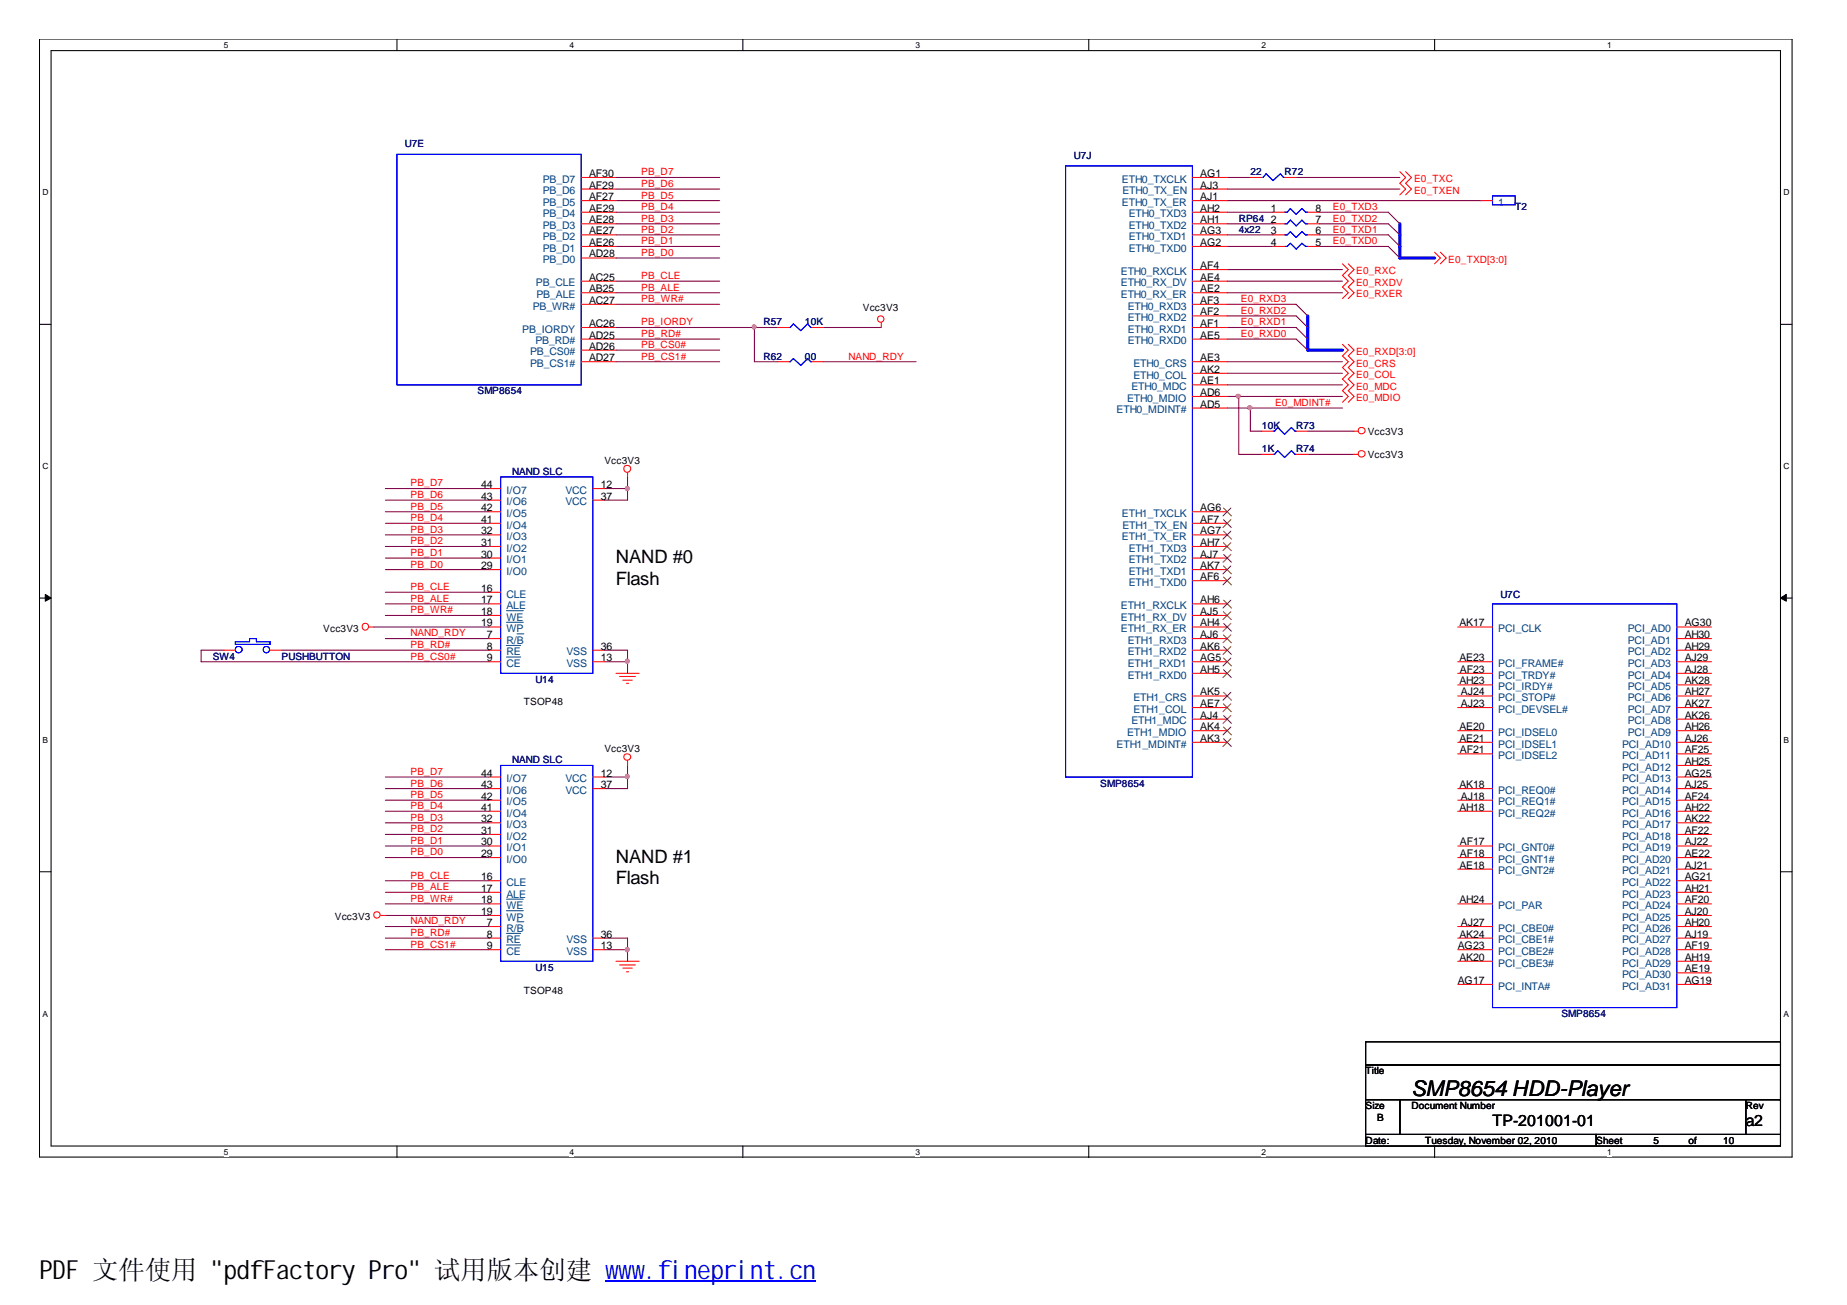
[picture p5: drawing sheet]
<svg xmlns="http://www.w3.org/2000/svg" width="297mm" height="210mm" viewBox="0 0 297 210" stroke-linecap="round" stroke-linejoin="round" font-family="sans-serif">
<path d="M6.3 6.3h281.9v179.8h-281.9zM8.2 8.1h278.1v176.2h-278.1z" fill="none" stroke="#000" stroke-width=".17"/>
<g fill="#fff">
<path d="M36 6.4h.7v1.6h-.7z"/>
<path d="M36 184.5h.7v1.5h-.7z"/>
</g>
<path d="M63.8 6.3v1.8M63.8 184.3v1.9" fill="none" stroke="#000" stroke-width=".17"/>
<g fill="#fff">
<path d="M91.6 6.4h.8v1.6h-.8z"/>
<path d="M91.6 184.5h.8v1.5h-.8z"/>
</g>
<path d="M119.5 6.3v1.8M119.5 184.3v1.9" fill="none" stroke="#000" stroke-width=".17"/>
<g fill="#fff">
<path d="M147.2 6.4h.8v1.6h-.8z"/>
<path d="M147.2 184.5h.8v1.5h-.8z"/>
</g>
<path d="M175.1 6.3v1.8M175.1 184.3v1.9" fill="none" stroke="#000" stroke-width=".17"/>
<g fill="#fff">
<path d="M202.9 6.4h.7v1.6h-.7z"/>
<path d="M202.9 184.5h.7v1.5h-.7z"/>
</g>
<path d="M230.7 6.3v1.8M230.7 184.3v1.9" fill="none" stroke="#000" stroke-width=".17"/>
<g fill="#fff">
<path d="M258.5 6.4h.7v1.6h-.7z"/>
<path d="M258.5 184.5h.7v1.5h-.7z"/>
<path d="M6.9 30.2h1v1.5h-1z"/>
<path d="M286.9 30.2h1v1.5h-1z"/>
<path d="M6.9 74.2h1v1.5h-1z"/>
<path d="M286.9 74.2h1v1.5h-1z"/>
</g>
<path d="M6.3 52.2h1.9M286.3 52.2h1.9" fill="none" stroke="#000" stroke-width=".17"/>
<g fill="#fff">
<path d="M6.9 118.2h.9v1.5h-.9z"/>
<path d="M286.9 118.2h.9v1.5h-.9z"/>
</g>
<path d="M6.3 96.2h1.9M286.3 96.2h1.9" fill="none" stroke="#000" stroke-width=".17"/>
<g fill="#000" stroke="#000" stroke-width=".16">
<path d="M7.3 95.6l.9 .6-.9 .5z" fill-rule="evenodd"/>
<path d="M286.3 96.2l1-.6v1.1z" fill-rule="evenodd"/>
</g>
<g fill="#fff">
<path d="M6.9 162.2h.9v1.6h-.9z"/>
<path d="M286.9 162.2h.9v1.6h-.9z"/>
</g>
<path d="M6.3 140.2h1.9M286.3 140.2h1.9M219.6 167.6h66.7v3.7h-66.7zM219.6 171.3h66.7v5.6h-66.7zM219.6 176.9h5.5v5.6h-5.5zM225.1 176.9h55.7v5.6h-55.7zM280.8 176.9h5.5v5.6h-5.5zM219.6 182.5h37.1v1.8h-37.1zM256.7 182.5h29.6v1.8h-29.6z" fill="none" stroke="#000" stroke-width=".17"/>
<g fill="none" stroke="#800040" stroke-width=".17">
<path d="M99.1 39.6h16.6M99.1 32.3h16.6M99.1 30.4h16.6M99.1 37.8h16.6M99.1 34.1h16.6M99.1 28.5h16.6M99.1 36h16.6M197.4 39.6h7.3M197.4 32.3h40.8M197.4 30.4h27.7M197.4 37.8h7.3M197.4 34.1h7.3"/>
<path d="M197.4 28.5h3.7M197.4 36h7.3M208.4 28.5h16.7M212.2 39.6h11.1l1.8 1.9M212.2 37.8h11.1l1.8 1.8M212.2 34.1h11.1l1.8 1.9M212.2 36h11.1l1.8 1.8M99.1 41.5h16.6M99.1 52.7h26M99.1 47.1h16.6M99.1 49h16.6M99.1 45.2h16.6"/>
<path d="M99.1 54.5h16.6M99.1 56.3h16.6M99.1 58.2h16.6M121.3 52.7v5.5h3.8M132.4 52.7h9.3M132.4 58.2h14.9M197.4 52.7h11l1.9 1.8M197.4 47.1h18.5M197.4 49h11l1.9 1.8M197.4 45.2h18.5M197.4 54.5h11l1.9 1.8M197.4 58.2h18.5"/>
<path d="M197.4 43.4h18.5M197.4 50.8h11l1.9 1.9M62 78.6h16.7M97.2 78.6h3.7M100.9 76.7v3.7h-3.7M197.4 65.6h18.5M197.4 63.8h18.5M197.4 61.9h18.5M197.4 60h18.5M199.2 63.8v9.3h3.7M201.1 65.6v3.8h1.8M210.3 69.4h7.5"/>
<path d="M210.3 73.1h7.5M62 80.4h16.7M62 91.6h16.7M62 89.8h16.7M62 87.9h16.7M62 86h16.7M62 84.2h16.7M62 82.3h16.7M62 95.3h16.7M62 97.1h16.7M62 99h16.7M36.1 104.6h-3.8v1.8h46.4"/>
<path d="M45.3 104.6h33.4M60.1 100.9h18.6M62 102.7h16.7M97.2 104.6h3.7v3.7M97.2 106.4h3.7M62 137.9h16.7M62 125h16.7M62 130.5h16.7M62 126.8h16.7M62 136.1h16.7M62 132.3h16.7M62 134.2h16.7"/>
<path d="M62 128.7h16.7M97.2 125h3.7M100.9 123.1v3.7h-3.7M62 150.9h16.7M62 149h16.7M62 145.4h16.7M62 143.5h16.7M62 147.2h16.7M62 152.8h16.7M62 141.7h16.7M97.2 150.9h3.7v3.7M97.2 152.8h3.7"/>
</g>
<g fill="#f0f" stroke="#f0f" stroke-width=".17">
<circle cx="100.8" cy="124.9" r=".33"/>
<circle cx="100.8" cy="152.7" r=".33"/>
<circle cx="100.8" cy="78.6" r=".33"/>
<circle cx="100.8" cy="106.3" r=".33"/>
<circle cx="201" cy="65.6" r=".33"/>
<circle cx="199.1" cy="63.7" r=".33"/>
<circle cx="121.2" cy="52.6" r=".33"/>
</g>
<path d="M225.1 36v5.5h5.6M210.3 50.8v5.5h5.6" fill="none" stroke="#00f" stroke-width=".51"/>
<g fill="none" stroke="#f00" stroke-width=".17">
<path d="M93.5 34.1h5.6M93.5 36h5.6M93.5 37.8h5.6M93.5 39.6h5.6M93.5 32.3h5.6M93.5 28.5h5.6M93.5 30.4h5.6M191.8 34.1h5.6M191.8 36h5.6M191.8 37.8h5.6M191.8 39.6h5.6M191.8 32.3h5.6"/>
<path d="M191.8 28.5h5.6M191.8 30.4h5.6M201.1 28.5h1.8M204.7 34.1h1.9M204.7 36h1.9M204.7 37.8h1.9M204.7 39.6h1.9M206.6 28.5h1.8M210.3 34.1h1.9M210.3 36h1.9M210.3 37.8h1.9M210.3 39.6h1.9"/>
<path d="M225.1 27.6l1 .9-1 1 1 .9-1 .9M226.1 27.6l.9 .9-.9 1 .9 .9-.9 .9M238.2 32.3h1.8M93.5 58.2h5.6M93.5 52.7h5.6M93.5 47.1h5.6M93.5 45.2h5.6M93.5 56.3h5.6M93.5 41.5h5.6M93.5 54.5h5.6M93.5 49h5.6M125.1 58.2h1.8"/>
<path d="M125.1 52.7h1.8M130.6 58.2h1.8M130.6 52.7h1.8M141.7 51.9v.8M191.8 58.2h5.6M191.8 52.7h5.6M191.8 47.1h5.6M191.8 45.2h5.6M191.8 54.5h5.6M191.8 49h5.6M191.8 43.4h5.6M191.8 50.8h5.6"/>
<path d="M215.9 55.4l.9 .9-.9 .9 .9 1-.9 .9 .9 .9-.9 1 .9 .9-.9 .9 .9 1-.9 .9M215.9 42.4l.9 1-.9 .9 .9 .9-.9 1 .9 .9-.9 .9M216.8 55.4l1 .9-1 .9 1 1-1 .9 1 .9-1 1 1 .9-1 .9 1 1-1 .9M216.8 42.4l1 1-1 .9 1 .9-1 1 1 .9-1 .9M230.7 40.6l.9 .9-.9 .9M231.6 40.6l1 .9-1 .9M78.7 78.6h1.8M95.3 78.6h1.9M100.9 76v.7M191.8 60h5.6M191.8 61.9h5.6M191.8 63.8h5.6"/>
<path d="M191.8 65.6h5.6M202.9 73.1h1.8M202.9 69.4h1.8M208.4 73.1h1.9M208.4 69.4h1.9M217.8 73.1h.6M217.8 69.4h.6M78.7 82.3h1.8M78.7 84.2h1.8M78.7 86h1.8M78.7 87.9h1.8M78.7 89.8h1.8"/>
<path d="M78.7 91.6h1.8M78.7 97.1h1.8M78.7 99h1.8M78.7 95.3h1.8M78.7 80.4h1.8M95.3 80.4h1.9M191.8 82.3h5.6M191.8 84.2h5.6M191.8 86h5.6M191.8 87.9h5.6M191.8 89.8h5.6M191.8 91.6h5.6"/>
<path d="M191.8 93.4h5.6M191.8 97.1h5.6M191.8 99h5.6M36.1 104.6h1.7M43.4 104.6h1.9M59.4 100.9h.7M78.7 100.9h1.8M78.7 102.7h1.8M78.7 104.6h1.8M78.7 106.4h1.8M95.3 104.6h1.9M95.3 106.4h1.9"/>
<path d="M99.1 108.3h3.7M99.7 108.8h2.5M100.2 109.4h1.5M100.8 109.9h.3M191.8 108.3h5.6M191.8 100.9h5.6M191.8 102.7h5.6M191.8 104.6h5.6M191.8 106.4h5.6M191.8 111.9h5.6M191.8 113.8h5.6M191.8 115.7h5.6"/>
<path d="M191.8 117.5h5.6M191.8 119.4h5.6M234.4 108.3h5.6M234.4 100.9h5.6M234.4 106.4h5.6M234.4 110.2h5.6M234.4 111.9h5.6M234.4 113.8h5.6M234.4 117.5h5.6M234.4 119.4h5.6M269.7 108.3h5.6M269.7 100.9h5.6"/>
<path d="M269.7 102.7h5.6M269.7 104.6h5.6M269.7 106.4h5.6M269.7 110.2h5.6M269.7 111.9h5.6M269.7 113.8h5.6M269.7 115.7h5.6M269.7 117.5h5.6M269.7 119.4h5.6M78.7 125h1.8M78.7 137.9h1.8M78.7 136.1h1.8"/>
<path d="M78.7 134.2h1.8M78.7 132.3h1.8M78.7 130.5h1.8M78.7 128.7h1.8M78.7 126.8h1.8M95.3 125h1.9M95.3 126.8h1.9M100.9 122.4v.7M234.4 137.9h5.6M234.4 136.1h5.6M234.4 130.5h5.6M234.4 128.7h5.6"/>
<path d="M234.4 126.8h5.6M234.4 121.3h5.6M234.4 139.8h5.6M269.7 125h5.6M269.7 137.9h5.6M269.7 136.1h5.6M269.7 134.2h5.6M269.7 132.3h5.6M269.7 130.5h5.6M269.7 128.7h5.6M269.7 126.8h5.6M269.7 121.3h5.6"/>
<path d="M269.7 123.1h5.6M269.7 139.8h5.6M61.2 147.2h.8M78.7 147.2h1.8M78.7 149h1.8M78.7 150.9h1.8M78.7 152.8h1.8M78.7 141.7h1.8M78.7 143.5h1.8M78.7 145.4h1.8M95.3 150.9h1.9M95.3 152.8h1.9"/>
<path d="M99.1 154.6h3.7M99.7 155.2h2.5M100.2 155.7h1.5M100.8 156.3h.3M234.4 154.6h5.6M234.4 149h5.6M234.4 150.9h5.6M234.4 152.8h5.6M234.4 145.4h5.6M234.4 158.3h5.6M269.7 154.6h5.6M269.7 147.2h5.6"/>
<path d="M269.7 149h5.6M269.7 150.9h5.6M269.7 152.8h5.6M269.7 141.7h5.6M269.7 143.5h5.6M269.7 145.4h5.6M269.7 156.5h5.6M269.7 158.3h5.6"/>
<circle cx="141.6" cy="51.3" r=".52"/>
<circle cx="100.9" cy="75.4" r=".57"/>
<circle cx="219" cy="73" r=".55"/>
<circle cx="219" cy="69.3" r=".55"/>
<circle cx="58.7" cy="100.8" r=".54"/>
<circle cx="100.9" cy="121.8" r=".55"/>
<circle cx="60.6" cy="147.2" r=".52"/>
</g>
<g fill="none" stroke="#00f" stroke-width=".17">
<path d="M63.8 24.8h29.7v37.1h-29.7zM171.4 26.7h20.4v98.3h-20.4zM202.9 28.5h.2l.5-.5 1.1 1.1 1.2-1.1 .5 .5h.2M206.6 34.1h.4l.5-.6 .9 1 1-1 .6 .6h.3M206.6 36h.4l.5-.6 .9 .9 1-.9 .6 .6h.3M206.6 37.8h.4l.5-.5 .9 .9 1-.9 .6 .5h.3M206.6 39.6h.4l.5-.5 .9 1 1-1 .6 .5h.3M240 31.5h3.7v1.4h-3.7zM126.9 58.2h.2l.5-.5 1.2 1.1 1.1-1.1 .5 .5h.2M126.9 52.7h.2l.5-.6 1.2 1.1 1.1-1.1 .5 .6h.2M80.5 76.7h14.8v31.6h-14.8zM204.7 73.1h.3l.5-.6 1.1 1.1 1.1-1.1 .6 .6h.1"/>
<path d="M204.7 69.4h.3l.5-.6 1.1 1.1 1.1-1.1 .6 .6h.1M240 97.1h29.7v65h-29.7zM37.8 103.2h2.3v-.5h1.1v.5h2.2v.4h-5.6zM80.5 123.1h14.8v31.5h-14.8zM97.4 206.1h33.8"/>
<circle cx="38.4" cy="104.5" r=".55"/>
<circle cx="42.8" cy="104.5" r=".52"/>
</g>
<path d="M81.4 98.2h2.8M81.4 103.8h2.3M81.4 105.7h2.3M81.4 100.1h2.8M83.1 102h1.1M81.4 150.1h2.3M81.4 152h2.3M81.4 144.6h2.8M81.4 146.5h2.8M83.1 148.3h1.1" fill="none" stroke="#004080" stroke-width=".16"/>
<g fill="none" stroke="#804000" stroke-width=".16">
<path d="M196.8 81.7l1.2 1.3M196.8 83.6l1.2 1.3M196.8 85.4l1.2 1.3M196.8 87.3l1.2 1.3M196.8 89.2l1.2 1.2M196.8 91l1.2 1.3M196.8 92.8l1.2 1.3M196.8 96.5l1.2 1.3M196.8 98.4l1.2 1.3M198 81.7l-1.3 1.3M198 83.6l-1.3 1.3M198 85.4l-1.3 1.3"/>
<path d="M198 87.3l-1.3 1.3M198 89.2l-1.3 1.2M198 91l-1.3 1.3M198 92.8l-1.3 1.3M198 96.5l-1.3 1.3M198 98.4l-1.3 1.3M196.8 100.3l1.2 1.2M196.8 102.1l1.2 1.3M196.8 104l1.2 1.3M196.8 105.8l1.2 1.3M196.8 107.7l1.2 1.3M196.8 111.4l1.2 1.2"/>
<path d="M196.8 113.2l1.2 1.3M196.8 115.1l1.2 1.2M196.8 116.9l1.2 1.3M196.8 118.8l1.2 1.3M198 100.3l-1.3 1.2M198 102.1l-1.3 1.3M198 104l-1.3 1.3M198 105.8l-1.3 1.3M198 107.7l-1.3 1.3M198 111.4l-1.3 1.2M198 113.2l-1.3 1.3M198 115.1l-1.3 1.2"/>
<path d="M198 116.9l-1.3 1.3M198 118.8l-1.3 1.3"/>
</g>
<text font-size="4.2" x="6.3" y="205.7">PDF 文件使用 &quot;pdfFactory Pro&quot; 试用版本创建 www.fineprint.cn</text>
<text font-size="3.5" x="227" y="176.3">SMP8654 HDD-Player</text>
<g font-size="3">
<text x="99.1" y="90.6">NAND #0</text>
<text x="99.1" y="94.1">Flash</text>
<text x="99.1" y="138.8">NAND #1</text>
<text x="99.1" y="142.3">Flash</text>
</g>
<g font-size="2.5">
<text x="240" y="181.1">TP-201001-01</text>
<text x="280.8" y="181.1">a2</text>
</g>
<g font-size="1.7" fill="#004080">
<text x="87.3" y="29.4">PB_D7</text>
<text x="180.4" y="29.4">ETH0_TXCLK</text>
<text x="87.3" y="35">PB_D4</text>
<text x="87.3" y="33.1">PB_D5</text>
<text x="87.3" y="31.3">PB_D6</text>
<text x="180.4" y="33.1">ETH0_TX_ER</text>
<text x="180.5" y="31.3">ETH0_TX_EN</text>
<text x="181.5" y="35">ETH0_TXD3</text>
<text x="241" y="33.1">1</text>
<text x="87.3" y="40.5">PB_D1</text>
<text x="87.3" y="38.6">PB_D2</text>
<text x="87.3" y="36.8">PB_D3</text>
<text x="181.5" y="36.8">ETH0_TXD2</text>
<text x="181.5" y="38.6">ETH0_TXD1</text>
<text x="181.5" y="40.5">ETH0_TXD0</text>
<text x="86.2" y="46.1">PB_CLE</text>
<text x="86.3" y="47.9">PB_ALE</text>
<text x="87.3" y="42.3">PB_D0</text>
<text x="180.3" y="44.2">ETH0_RXCLK</text>
<text x="180.3" y="46.1">ETH0_RX_DV</text>
<text x="180.3" y="47.9">ETH0_RX_ER</text>
<text x="84" y="53.5">PB_IORDY</text>
<text x="85.7" y="49.8">PB_WR#</text>
<text x="181.4" y="49.8">ETH0_RXD3</text>
<text x="181.4" y="51.7">ETH0_RXD2</text>
<text x="181.4" y="53.5">ETH0_RXD1</text>
<text x="85.3" y="57.2">PB_CS0#</text>
<text x="85.3" y="59">PB_CS1#</text>
<text x="86.1" y="55.4">PB_RD#</text>
<text x="181.4" y="55.4">ETH0_RXD0</text>
<text x="182.3" y="59">ETH0_CRS</text>
<text x="181.3" y="64.6">ETH0_MDIO</text>
<text x="181.9" y="62.8">ETH0_MDC</text>
<text x="182.3" y="60.9">ETH0_COL</text>
<text x="179.6" y="66.5">ETH0_MDINT#</text>
<text x="81.4" y="83.2">I/O5</text>
<text x="81.4" y="81.3">I/O6</text>
<text x="81.4" y="79.4">I/O7</text>
<text x="90.9" y="79.4">VCC</text>
<text x="90.9" y="81.3">VCC</text>
<text x="180.4" y="83.2">ETH1_TXCLK</text>
<text x="81.4" y="88.7">I/O2</text>
<text x="81.4" y="86.9">I/O3</text>
<text x="81.4" y="85">I/O4</text>
<text x="180.4" y="86.9">ETH1_TX_ER</text>
<text x="180.5" y="85">ETH1_TX_EN</text>
<text x="181.5" y="88.7">ETH1_TXD3</text>
<text x="81.4" y="92.5">I/O0</text>
<text x="81.4" y="90.6">I/O1</text>
<text x="181.5" y="90.6">ETH1_TXD2</text>
<text x="181.5" y="92.5">ETH1_TXD1</text>
<text x="181.5" y="94.2">ETH1_TXD0</text>
<text x="81.4" y="96.1">CLE</text>
<text x="81.4" y="98">ALE</text>
<text x="81.4" y="99.8">WE</text>
<text x="81.4" y="101.7">WP</text>
<text x="180.3" y="98">ETH1_RXCLK</text>
<text x="180.3" y="99.8">ETH1_RX_DV</text>
<text x="180.3" y="101.7">ETH1_RX_ER</text>
<text x="241" y="101.7">PCI_CLK</text>
<text x="261.8" y="101.7">PCI_AD0</text>
<text x="81.4" y="103.6">R/B</text>
<text x="81.4" y="105.4">RE</text>
<text x="81.4" y="107.3">CE</text>
<text x="91.1" y="107.3">VSS</text>
<text x="91.1" y="105.4">VSS</text>
<text x="181.4" y="103.6">ETH1_RXD3</text>
<text x="181.4" y="105.4">ETH1_RXD2</text>
<text x="181.4" y="107.3">ETH1_RXD1</text>
<text x="241" y="107.3">PCI_FRAME#</text>
<text x="261.8" y="103.6">PCI_AD1</text>
<text x="261.8" y="105.4">PCI_AD2</text>
<text x="261.8" y="107.3">PCI_AD3</text>
<text x="181.4" y="109.1">ETH1_RXD0</text>
<text x="182.3" y="112.8">ETH1_CRS</text>
<text x="241" y="109.1">PCI_TRDY#</text>
<text x="241" y="111">PCI_IRDY#</text>
<text x="241" y="112.8">PCI_STOP#</text>
<text x="261.8" y="109.1">PCI_AD4</text>
<text x="261.8" y="111">PCI_AD5</text>
<text x="261.8" y="112.8">PCI_AD6</text>
<text x="181.3" y="118.4">ETH1_MDIO</text>
<text x="181.9" y="116.5">ETH1_MDC</text>
<text x="182.3" y="114.7">ETH1_COL</text>
<text x="241" y="114.7">PCI_DEVSEL#</text>
<text x="241" y="118.4">PCI_IDSEL0</text>
<text x="261.8" y="114.7">PCI_AD7</text>
<text x="261.8" y="116.5">PCI_AD8</text>
<text x="261.8" y="118.4">PCI_AD9</text>
<text x="81.4" y="125.8">I/O7</text>
<text x="90.9" y="125.8">VCC</text>
<text x="179.6" y="120.2">ETH1_MDINT#</text>
<text x="241" y="120.2">PCI_IDSEL1</text>
<text x="241" y="122.1">PCI_IDSEL2</text>
<text x="260.9" y="120.2">PCI_AD10</text>
<text x="260.9" y="122.1">PCI_AD11</text>
<text x="260.9" y="124">PCI_AD12</text>
<text x="260.9" y="125.8">PCI_AD13</text>
<text x="81.4" y="131.3">I/O4</text>
<text x="81.4" y="129.6">I/O5</text>
<text x="81.4" y="127.7">I/O6</text>
<text x="90.9" y="127.7">VCC</text>
<text x="241" y="127.7">PCI_REQ0#</text>
<text x="241" y="129.6">PCI_REQ1#</text>
<text x="241" y="131.3">PCI_REQ2#</text>
<text x="260.9" y="127.7">PCI_AD14</text>
<text x="260.9" y="129.6">PCI_AD15</text>
<text x="260.9" y="131.3">PCI_AD16</text>
<text x="81.4" y="136.9">I/O1</text>
<text x="81.4" y="135.1">I/O2</text>
<text x="81.4" y="133.2">I/O3</text>
<text x="241" y="136.9">PCI_GNT0#</text>
<text x="260.9" y="133.2">PCI_AD17</text>
<text x="260.9" y="135.1">PCI_AD18</text>
<text x="260.9" y="136.9">PCI_AD19</text>
<text x="81.4" y="142.5">CLE</text>
<text x="81.4" y="138.8">I/O0</text>
<text x="241" y="138.8">PCI_GNT1#</text>
<text x="241" y="140.6">PCI_GNT2#</text>
<text x="260.9" y="138.8">PCI_AD20</text>
<text x="260.9" y="140.6">PCI_AD21</text>
<text x="260.9" y="142.5">PCI_AD22</text>
<text x="81.4" y="149.9">R/B</text>
<text x="81.4" y="144.4">ALE</text>
<text x="81.4" y="146.2">WE</text>
<text x="81.4" y="148.1">WP</text>
<text x="241" y="149.9">PCI_CBE0#</text>
<text x="241" y="146.2">PCI_PAR</text>
<text x="260.9" y="144.4">PCI_AD23</text>
<text x="260.9" y="146.2">PCI_AD24</text>
<text x="260.9" y="148.1">PCI_AD25</text>
<text x="260.9" y="149.9">PCI_AD26</text>
<text x="81.4" y="151.7">RE</text>
<text x="81.4" y="153.6">CE</text>
<text x="91.1" y="153.6">VSS</text>
<text x="91.1" y="151.7">VSS</text>
<text x="241" y="151.7">PCI_CBE1#</text>
<text x="241" y="153.6">PCI_CBE2#</text>
<text x="241" y="155.5">PCI_CBE3#</text>
<text x="260.9" y="151.7">PCI_AD27</text>
<text x="260.9" y="153.6">PCI_AD28</text>
<text x="260.9" y="155.5">PCI_AD29</text>
<text x="241" y="159.2">PCI_INTA#</text>
<text x="260.9" y="157.3">PCI_AD30</text>
<text x="260.9" y="159.2">PCI_AD31</text>
</g>
<g font-size="1.7">
<text x="94.7" y="28.5">AF30</text>
<text x="193" y="28.5">AG1</text>
<text x="94.7" y="35.9">AE28</text>
<text x="94.7" y="34.1">AE29</text>
<text x="94.7" y="32.2">AF27</text>
<text x="94.7" y="30.3">AF29</text>
<text x="193" y="30.3">AJ3</text>
<text x="193" y="32.2">AJ1</text>
<text x="193" y="34.1">AH2</text>
<text x="193" y="35.9">AH1</text>
<text x="204.4" y="34.1">1</text>
<text x="204.4" y="35.9">2</text>
<text x="211.6" y="35.9">7</text>
<text x="211.6" y="34.1">8</text>
<text x="94.7" y="41.4">AD28</text>
<text x="94.7" y="39.6">AE26</text>
<text x="94.7" y="37.7">AE27</text>
<text x="193" y="37.7">AG3</text>
<text x="193" y="39.6">AG2</text>
<text x="204.4" y="37.7">3</text>
<text x="204.4" y="39.6">4</text>
<text x="211.6" y="39.6">5</text>
<text x="211.6" y="37.7">6</text>
<text x="94.7" y="47">AB25</text>
<text x="94.7" y="45.1">AC25</text>
<text x="193" y="43.3">AF4</text>
<text x="193" y="45.1">AE4</text>
<text x="193" y="47">AE2</text>
<text x="94.7" y="52.6">AC26</text>
<text x="94.7" y="48.9">AC27</text>
<text x="193" y="48.9">AF3</text>
<text x="193" y="50.7">AF2</text>
<text x="193" y="52.6">AF1</text>
<text x="94.7" y="56.2">AD26</text>
<text x="94.7" y="58.1">AD27</text>
<text x="94.7" y="54.5">AD25</text>
<text x="193" y="58.1">AE3</text>
<text x="193" y="60">AK2</text>
<text x="193" y="54.5">AE5</text>
<text x="193" y="61.8">AE1</text>
<text x="193" y="63.7">AD6</text>
<text x="193" y="65.5">AD5</text>
<text x="77.4" y="82.2">42</text>
<text x="77.4" y="80.4">43</text>
<text x="77.4" y="78.5">44</text>
<text x="96.6" y="78.5">12</text>
<text x="96.6" y="80.4">37</text>
<text x="193" y="82.2">AG6</text>
<text x="77.4" y="89.7">30</text>
<text x="77.4" y="87.8">31</text>
<text x="77.4" y="86">32</text>
<text x="77.4" y="84.1">41</text>
<text x="193" y="84.1">AF7</text>
<text x="193" y="86">AG7</text>
<text x="193" y="87.8">AH7</text>
<text x="193" y="89.7">AJ7</text>
<text x="77.4" y="95.2">16</text>
<text x="77.4" y="91.5">29</text>
<text x="193" y="91.5">AK7</text>
<text x="193" y="93.3">AF6</text>
<text x="77.4" y="97">17</text>
<text x="77.4" y="98.9">18</text>
<text x="77.4" y="100.8">19</text>
<text x="193" y="97">AH6</text>
<text x="193" y="98.9">AJ5</text>
<text x="193" y="100.8">AH4</text>
<text x="234.7" y="100.8">AK17</text>
<text x="270.9" y="100.8">AG30</text>
<text x="78.3" y="102.6">7</text>
<text x="78.3" y="104.5">8</text>
<text x="78.3" y="106.4">9</text>
<text x="96.6" y="106.4">13</text>
<text x="96.6" y="104.5">36</text>
<text x="193" y="102.6">AJ6</text>
<text x="193" y="104.5">AK6</text>
<text x="193" y="106.4">AG5</text>
<text x="234.7" y="106.4">AE23</text>
<text x="270.9" y="102.6">AH30</text>
<text x="270.9" y="104.5">AH29</text>
<text x="270.9" y="106.4">AJ29</text>
<text x="193" y="111.9">AK5</text>
<text x="193" y="113.7">AE7</text>
<text x="193" y="108.2">AH5</text>
<text x="234.7" y="110.1">AH23</text>
<text x="234.8" y="108.2">AF23</text>
<text x="234.9" y="111.9">AJ24</text>
<text x="234.9" y="113.7">AJ23</text>
<text x="270.9" y="108.2">AJ28</text>
<text x="270.9" y="110.1">AK28</text>
<text x="270.9" y="111.9">AH27</text>
<text x="270.9" y="113.7">AK27</text>
<text x="193" y="115.6">AJ4</text>
<text x="193" y="117.4">AK4</text>
<text x="193" y="119.3">AK3</text>
<text x="234.7" y="117.4">AE20</text>
<text x="234.7" y="119.3">AE21</text>
<text x="270.9" y="115.6">AK26</text>
<text x="270.9" y="117.4">AH26</text>
<text x="270.9" y="119.3">AJ26</text>
<text x="77.4" y="124.9">44</text>
<text x="96.6" y="124.9">12</text>
<text x="234.8" y="121.2">AF21</text>
<text x="270.9" y="121.2">AF25</text>
<text x="270.9" y="123">AH25</text>
<text x="270.9" y="124.9">AG25</text>
<text x="77.4" y="130.4">41</text>
<text x="77.4" y="128.6">42</text>
<text x="77.4" y="126.8">43</text>
<text x="96.6" y="126.8">37</text>
<text x="234.7" y="126.8">AK18</text>
<text x="234.7" y="130.4">AH18</text>
<text x="234.9" y="128.6">AJ18</text>
<text x="270.9" y="126.8">AJ25</text>
<text x="270.9" y="128.6">AF24</text>
<text x="270.9" y="130.4">AH22</text>
<text x="77.4" y="137.9">29</text>
<text x="77.4" y="136">30</text>
<text x="77.4" y="134.1">31</text>
<text x="77.4" y="132.3">32</text>
<text x="234.8" y="136">AF17</text>
<text x="234.8" y="137.9">AF18</text>
<text x="270.9" y="132.3">AK22</text>
<text x="270.9" y="134.1">AF22</text>
<text x="270.9" y="136">AJ22</text>
<text x="270.9" y="137.9">AE22</text>
<text x="77.4" y="141.6">16</text>
<text x="77.4" y="143.4">17</text>
<text x="234.7" y="139.7">AE18</text>
<text x="270.9" y="139.7">AJ21</text>
<text x="270.9" y="141.6">AG21</text>
<text x="270.9" y="143.4">AH21</text>
<text x="77.4" y="145.3">18</text>
<text x="77.4" y="147.2">19</text>
<text x="78.3" y="148.9">7</text>
<text x="234.7" y="145.3">AH24</text>
<text x="234.9" y="148.9">AJ27</text>
<text x="270.9" y="145.3">AF20</text>
<text x="270.9" y="147.2">AJ20</text>
<text x="270.9" y="148.9">AH20</text>
<text x="78.3" y="150.8">8</text>
<text x="78.3" y="152.7">9</text>
<text x="96.6" y="152.7">13</text>
<text x="96.6" y="150.8">36</text>
<text x="234.4" y="152.7">AG23</text>
<text x="234.7" y="150.8">AK24</text>
<text x="234.7" y="154.5">AK20</text>
<text x="270.9" y="150.8">AJ19</text>
<text x="270.9" y="152.7">AF19</text>
<text x="270.9" y="154.5">AH19</text>
<text x="234.4" y="158.3">AG17</text>
<text x="270.9" y="156.4">AE19</text>
<text x="270.9" y="158.3">AG19</text>
</g>
<g font-size="1.6" fill="#000080">
<text x="65.1" y="23.7">U7E</text>
<text x="172.7" y="25.6">U7J</text>
<text x="201.1" y="28.2">22</text>
<text x="206.6" y="28.2">R72</text>
<text x="199.2" y="35.7">RP64</text>
<text x="243.7" y="33.8">T2</text>
<text x="199.2" y="37.5">4x22</text>
<text x="122.8" y="52.3">R57</text>
<text x="129.5" y="52.3">10K</text>
<text x="122.8" y="57.8">R62</text>
<text x="129.5" y="57.8">00</text>
<text x="76.8" y="63.4">SMP8654</text>
<text x="202.9" y="69">10K</text>
<text x="208.4" y="69">R73</text>
<text x="82.4" y="76.4">NAND SLC</text>
<text x="202.9" y="72.7">1K</text>
<text x="208.4" y="72.7">R74</text>
<text x="241.3" y="96.1">U7C</text>
<text x="34.2" y="106.1">SW4</text>
<text x="45.3" y="106.1">PUSHBUTTON</text>
<text x="86.1" y="109.8">U14</text>
<text x="82.4" y="122.8">NAND SLC</text>
<text x="177" y="126.5">SMP8654</text>
<text x="86.1" y="156.1">U15</text>
<text x="251.1" y="163.6">SMP8654</text>
</g>
<g font-size="1.6" fill="#f00">
<text x="103.1" y="28.2">PB_D7</text>
<text x="227.4" y="29.3">E0_TXC</text>
<text x="103.1" y="31.9">PB_D5</text>
<text x="103.1" y="30.1">PB_D6</text>
<text x="103.1" y="33.8">PB_D4</text>
<text x="103.1" y="35.7">PB_D3</text>
<text x="214.4" y="35.7">E0_TXD2</text>
<text x="214.4" y="33.8">E0_TXD3</text>
<text x="227.4" y="31.2">E0_TXEN</text>
<text x="103.1" y="39.3">PB_D1</text>
<text x="103.1" y="41.2">PB_D0</text>
<text x="103.1" y="37.4">PB_D2</text>
<text x="214.4" y="39.3">E0_TXD0</text>
<text x="214.4" y="37.4">E0_TXD1</text>
<text x="103.1" y="46.8">PB_ALE</text>
<text x="103.1" y="44.9">PB_CLE</text>
<text x="218.1" y="44.1">E0_RXC</text>
<text x="218.1" y="47.9">E0_RXER</text>
<text x="218.1" y="46">E0_RXDV</text>
<text x="232.9" y="42.3">E0_TXD[3:0]</text>
<text x="103.1" y="48.6">PB_WR#</text>
<text x="103.1" y="52.3">PB_IORDY</text>
<text x="199.6" y="48.6">E0_RXD3</text>
<text x="199.6" y="52.3">E0_RXD1</text>
<text x="199.6" y="50.5">E0_RXD2</text>
<text x="103.1" y="54.2">PB_RD#</text>
<text x="103.1" y="56">PB_CS0#</text>
<text x="103.1" y="57.8">PB_CS1#</text>
<text x="136.5" y="57.8">NAND_RDY</text>
<text x="199.6" y="54.2">E0_RXD0</text>
<text x="218.1" y="57.2">E0_RXD[3:0]</text>
<text x="218.1" y="59">E0_CRS</text>
<text x="205.1" y="65.3">E0_MDINT#</text>
<text x="218.1" y="60.8">E0_COL</text>
<text x="218.1" y="62.7">E0_MDC</text>
<text x="218.1" y="64.5">E0_MDIO</text>
<text x="66" y="83.8">PB_D4</text>
<text x="66" y="82">PB_D5</text>
<text x="66" y="80.1">PB_D6</text>
<text x="66" y="78.2">PB_D7</text>
<text x="66" y="89.4">PB_D1</text>
<text x="66" y="87.6">PB_D2</text>
<text x="66" y="85.7">PB_D3</text>
<text x="66" y="91.3">PB_D0</text>
<text x="66" y="94.9">PB_CLE</text>
<text x="66" y="96.8">PB_ALE</text>
<text x="66" y="98.7">PB_WR#</text>
<text x="66" y="104.2">PB_RD#</text>
<text x="66" y="106.1">PB_CS0#</text>
<text x="66" y="102.4">NAND_RDY</text>
<text x="66" y="124.6">PB_D7</text>
<text x="66" y="130.1">PB_D4</text>
<text x="66" y="126.5">PB_D6</text>
<text x="66" y="128.4">PB_D5</text>
<text x="66" y="137.6">PB_D0</text>
<text x="66" y="135.7">PB_D1</text>
<text x="66" y="132">PB_D3</text>
<text x="66" y="133.9">PB_D2</text>
<text x="66" y="143.2">PB_ALE</text>
<text x="66" y="141.3">PB_CLE</text>
<text x="66" y="148.7">NAND_RDY</text>
<text x="66" y="145">PB_WR#</text>
<text x="66" y="150.6">PB_RD#</text>
<text x="66" y="152.4">PB_CS1#</text>
</g>
<g font-size="1.6">
<text x="138.8" y="50.1">Vcc3V3</text>
<text x="220" y="69.9">Vcc3V3</text>
<text x="97.2" y="74.6">Vcc3V3</text>
<text x="220" y="73.7">Vcc3V3</text>
<text x="52" y="101.6">Vcc3V3</text>
<text x="84.2" y="113.5">TSOP48</text>
<text x="97.2" y="120.9">Vcc3V3</text>
<text x="53.8" y="148">Vcc3V3</text>
<text x="84.2" y="159.9">TSOP48</text>
<text x="219.6" y="172.8">Title</text>
<text x="219.6" y="178.4">Size</text>
<text x="227" y="178.4">Document Number</text>
<text x="280.8" y="178.4">Rev</text>
<text x="219.6" y="184">Date:</text>
<text x="221.5" y="180.3">B</text>
<text x="229.2" y="184">Tuesday, November 02, 2010</text>
<text x="256.7" y="184">Sheet</text>
<text x="265.9" y="184">5</text>
<text x="271.5" y="184">of</text>
<text x="277.1" y="184">10</text>
</g>
<g font-size="1.4">
<text x="36" y="7.7">5</text>
<text x="91.6" y="7.7">4</text>
<text x="147.2" y="7.7">3</text>
<text x="202.9" y="7.7">2</text>
<text x="258.5" y="7.7">1</text>
<text x="6.9" y="31.4">D</text>
<text x="286.9" y="31.4">D</text>
<text x="6.9" y="75.5">C</text>
<text x="286.9" y="75.5">C</text>
<text x="6.9" y="119.5">B</text>
<text x="286.9" y="119.5">B</text>
<text x="6.9" y="163.5">A</text>
<text x="286.9" y="163.5">A</text>
<text x="36" y="185.8">5</text>
<text x="91.6" y="185.8">4</text>
<text x="147.2" y="185.8">3</text>
<text x="202.9" y="185.8">2</text>
<text x="258.5" y="185.8">1</text>
</g>
</svg>
